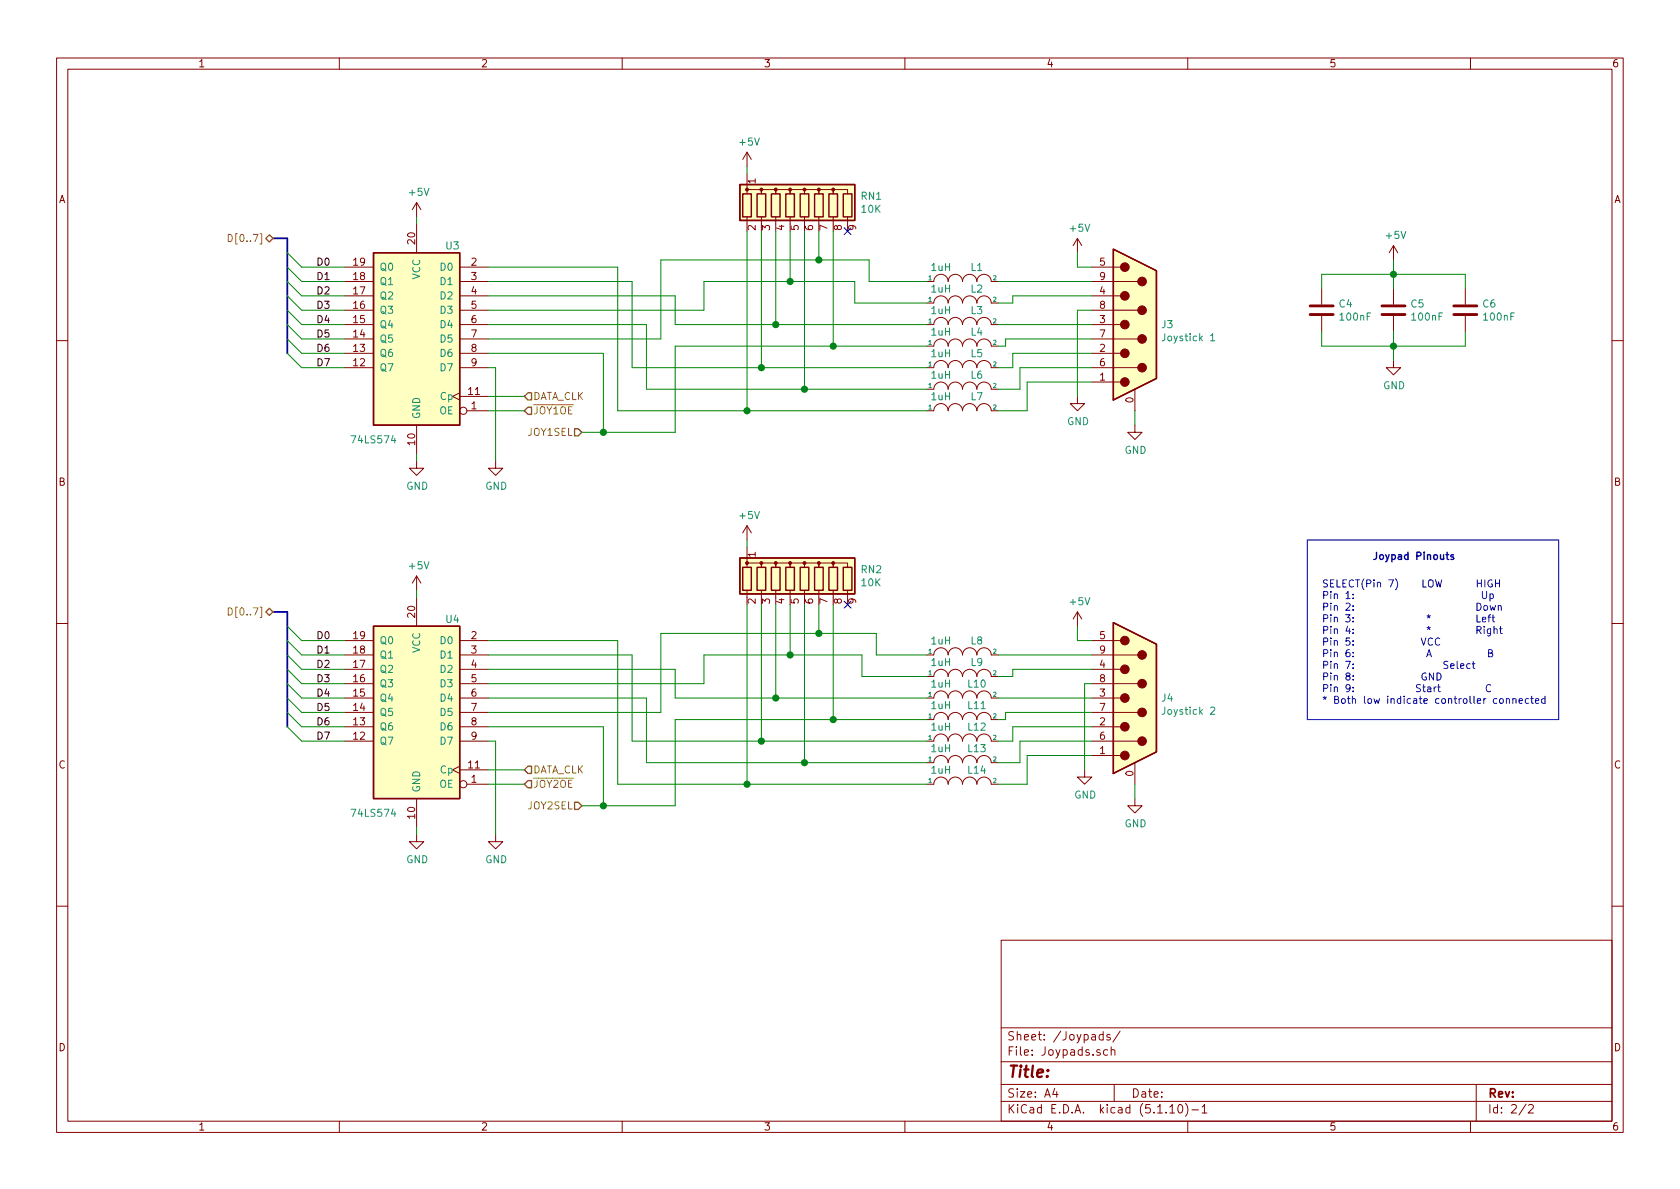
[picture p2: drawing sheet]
<svg xmlns="http://www.w3.org/2000/svg" width="297mm" height="210mm" viewBox="0 0 297 210" stroke-linecap="round" stroke-linejoin="round" font-family="sans-serif">
<g fill="none" stroke="#840000" stroke-width=".18">
<path d="M10 10.3h277v189.9h-277zM12 12.2h273v186.1h-273zM60 10.3v1.9M110 10.3v1.9M160 10.3v1.9M210 10.3v1.9M260 10.3v1.9M73.7 35.8v2.5M73.7 39.6v5.1M73.7 35.8l-.8 1.3M73.7 35.8l.7 1.3M132.1 34.3v-.8h2.5v.8v-.8h2.6v.8v-.8h2.5v.8v-.8h2.5v.8v-.8h2.6v.8v-.8h2.5v.8v-.8h2.6v.8"/>
<path d="M132.1 26.9v2.6M132.1 30.7v2.6M132.1 38.3v1.3M132.1 26.9l-.8 1.3M132.1 26.9l.7 1.3M134.6 38.3v1.3M137.2 38.3v1.3M139.7 38.3v1.3M142.2 38.3v1.3M144.8 38.3v1.3M147.3 38.3v1.3M149.9 38.3v1.3"/>
<path d="M61 57.4h5M61 49.8h5M61 59.9h5M61 54.9h5M61 52.3h5M61 47.2h5M81.3 57.4h5.1M81.3 49.8h5.1M81.3 59.9h5.1M81.3 54.9h5.1M81.3 52.3h5.1M81.3 47.2h5.1"/>
<path d="M163.8 57.4h1.3a1.27 1.27 0 0 1 1.3-1.3 1.27 1.27 0 0 1 1.2 1.3 1.27 1.27 0 0 1 1.3-1.3 1.27 1.27 0 0 1 1.3 1.3 1.27 1.27 0 0 1 1.2-1.3 1.27 1.27 0 0 1 1.3 1.3 1.27 1.27 0 0 1 1.3-1.3 1.27 1.27 0 0 1 1.3 1.3h1.2M163.8 53.6h1.3a1.27 1.27 0 0 1 1.3-1.3 1.27 1.27 0 0 1 1.2 1.3 1.27 1.27 0 0 1 1.3-1.3 1.27 1.27 0 0 1 1.3 1.3 1.27 1.27 0 0 1 1.2-1.3 1.27 1.27 0 0 1 1.3 1.3 1.27 1.27 0 0 1 1.3-1.3 1.27 1.27 0 0 1 1.3 1.3h1.2M163.8 49.8h1.3a1.27 1.27 0 0 1 1.3-1.3 1.27 1.27 0 0 1 1.2 1.3 1.27 1.27 0 0 1 1.3-1.3 1.27 1.27 0 0 1 1.3 1.3 1.27 1.27 0 0 1 1.2-1.3 1.27 1.27 0 0 1 1.3 1.3 1.27 1.27 0 0 1 1.3-1.3 1.27 1.27 0 0 1 1.3 1.3h1.2M190.5 42.2v2.5M190.5 42.2l-.8 1.2M190.5 42.2l.8 1.2M193 57.4h5.1M193 49.8h8.2M193 59.9h8.2M193 54.9h8.2M193 52.3h5.1M193 47.2h5.1"/>
<path d="M233.7 51v2.8M233.7 55.9v2.8M246.4 43.4v2.6M246.4 51v2.8M246.4 55.9v2.8M246.4 43.4l-.8 1.3M246.4 43.4l.7 1.3M259.1 51v2.8M259.1 55.9v2.8M10 60.2h2M61 65h5M61 62.5h5"/>
<path d="M73.7 75.2v5.1M81.3 69.5l-1.3 .6 1.3 .6M81.3 65h5.1M81.3 70.1h5.1M81.3 62.5h5.1M82.5 72.6h3.9M163.8 72.6h1.3a1.27 1.27 0 0 1 1.3-1.2 1.27 1.27 0 0 1 1.2 1.2 1.27 1.27 0 0 1 1.3-1.2 1.27 1.27 0 0 1 1.3 1.2 1.27 1.27 0 0 1 1.2-1.2 1.27 1.27 0 0 1 1.3 1.2 1.27 1.27 0 0 1 1.3-1.2 1.27 1.27 0 0 1 1.3 1.2h1.2M163.8 68.8h1.3a1.27 1.27 0 0 1 1.3-1.2 1.27 1.27 0 0 1 1.2 1.2 1.27 1.27 0 0 1 1.3-1.2 1.27 1.27 0 0 1 1.3 1.2 1.27 1.27 0 0 1 1.2-1.2 1.27 1.27 0 0 1 1.3 1.2 1.27 1.27 0 0 1 1.3-1.2 1.27 1.27 0 0 1 1.3 1.2h1.2M163.8 65h1.3a1.27 1.27 0 0 1 1.3-1.3 1.27 1.27 0 0 1 1.2 1.3 1.27 1.27 0 0 1 1.3-1.3 1.27 1.27 0 0 1 1.3 1.3 1.27 1.27 0 0 1 1.2-1.3 1.27 1.27 0 0 1 1.3 1.3 1.27 1.27 0 0 1 1.3-1.3 1.27 1.27 0 0 1 1.3 1.3h1.2M163.8 61.2h1.3a1.27 1.27 0 0 1 1.3-1.3 1.27 1.27 0 0 1 1.2 1.3 1.27 1.27 0 0 1 1.3-1.3 1.27 1.27 0 0 1 1.3 1.3 1.27 1.27 0 0 1 1.2-1.3 1.27 1.27 0 0 1 1.3 1.3 1.27 1.27 0 0 1 1.3-1.3 1.27 1.27 0 0 1 1.3 1.3h1.2M190.5 70.1v1.3h1.3l-1.3 1.2-1.3-1.2h1.3M193 65h8.2"/>
<path d="M193 62.5h5.1M193 67.6h5.1M200.7 75.2v1.2h1.2l-1.2 1.3-1.3-1.3h1.3M200.7 68.8v3.8M246.4 63.7v1.3h1.2l-1.2 1.3-1.3-1.3h1.3M285 60.2h2M73.7 81.5v1.3h1.2l-1.2 1.3-1.3-1.3h1.3M87.6 81.5v1.3h1.3l-1.3 1.3-1.2-1.3h1.2M132.1 93l-.8 1.2M132.1 93v2.5M132.1 96.8v2.5M132.1 93l.7 1.2"/>
<path d="M10 110.3h2M61 118.4h5M61 115.8h5M61 113.3h5M73.7 101.8l-.8 1.3M73.7 101.8v2.6M73.7 105.7v5M73.7 101.8l.7 1.3M81.3 118.4h5.1M81.3 115.8h5.1M81.3 113.3h5.1M132.1 100.3v-.7h2.5v.7v-.7h2.6v.7v-.7h2.5v.7v-.7h2.5v.7v-.7h2.6v.7v-.7h2.5v.7v-.7h2.6v.7"/>
<path d="M132.1 104.4v1.3M134.6 104.4v1.3M137.2 104.4v1.3M139.7 104.4v1.3M142.2 104.4v1.3M144.8 104.4v1.3M147.3 104.4v1.3M149.9 104.4v1.3M163.8 115.8h1.3a1.27 1.27 0 0 1 1.3-1.3 1.27 1.27 0 0 1 1.2 1.3 1.27 1.27 0 0 1 1.3-1.3 1.27 1.27 0 0 1 1.3 1.3 1.27 1.27 0 0 1 1.2-1.3 1.27 1.27 0 0 1 1.3 1.3 1.27 1.27 0 0 1 1.3-1.3 1.27 1.27 0 0 1 1.3 1.3h1.2M163.8 119.6h1.3a1.27 1.27 0 0 1 1.3-1.2 1.27 1.27 0 0 1 1.2 1.2 1.27 1.27 0 0 1 1.3-1.2 1.27 1.27 0 0 1 1.3 1.2 1.27 1.27 0 0 1 1.2-1.2 1.27 1.27 0 0 1 1.3 1.2 1.27 1.27 0 0 1 1.3-1.2 1.27 1.27 0 0 1 1.3 1.2h1.2M190.5 108.2l-.8 1.3M190.5 108.2v2.5"/>
<path d="M190.5 108.2l.8 1.3M193 118.4h5.1M193 115.8h8.2M193 113.3h5.1M285 110.3h2M61 131.1h5M61 128.5h5M61 126h5M61 123.4h5M61 120.9h5M81.3 135.5l-1.3 .6 1.3 .7M81.3 136.1h5.1"/>
<path d="M81.3 131.1h5.1M81.3 128.5h5.1M81.3 126h5.1M81.3 123.4h5.1M81.3 120.9h5.1M82.5 138.7h3.9M163.8 123.4h1.3a1.27 1.27 0 0 1 1.3-1.2 1.27 1.27 0 0 1 1.2 1.2 1.27 1.27 0 0 1 1.3-1.2 1.27 1.27 0 0 1 1.3 1.2 1.27 1.27 0 0 1 1.2-1.2 1.27 1.27 0 0 1 1.3 1.2 1.27 1.27 0 0 1 1.3-1.2 1.27 1.27 0 0 1 1.3 1.2h1.2M163.8 127.2h1.3a1.27 1.27 0 0 1 1.3-1.2 1.27 1.27 0 0 1 1.2 1.2 1.27 1.27 0 0 1 1.3-1.2 1.27 1.27 0 0 1 1.3 1.2 1.27 1.27 0 0 1 1.2-1.2 1.27 1.27 0 0 1 1.3 1.2 1.27 1.27 0 0 1 1.3-1.2 1.27 1.27 0 0 1 1.3 1.2h1.2M163.8 131.1h1.3a1.27 1.27 0 0 1 1.3-1.3 1.27 1.27 0 0 1 1.2 1.3 1.27 1.27 0 0 1 1.3-1.3 1.27 1.27 0 0 1 1.3 1.3 1.27 1.27 0 0 1 1.2-1.3 1.27 1.27 0 0 1 1.3 1.3 1.27 1.27 0 0 1 1.3-1.3 1.27 1.27 0 0 1 1.3 1.3h1.2M163.8 134.9h1.3a1.27 1.27 0 0 1 1.3-1.3 1.27 1.27 0 0 1 1.2 1.3 1.27 1.27 0 0 1 1.3-1.3 1.27 1.27 0 0 1 1.3 1.3 1.27 1.27 0 0 1 1.2-1.3 1.27 1.27 0 0 1 1.3 1.3 1.27 1.27 0 0 1 1.3-1.3 1.27 1.27 0 0 1 1.3 1.3h1.2M163.8 138.7h1.3a1.27 1.27 0 0 1 1.3-1.3 1.27 1.27 0 0 1 1.2 1.3 1.27 1.27 0 0 1 1.3-1.3 1.27 1.27 0 0 1 1.3 1.3 1.27 1.27 0 0 1 1.2-1.3 1.27 1.27 0 0 1 1.3 1.3 1.27 1.27 0 0 1 1.3-1.3 1.27 1.27 0 0 1 1.3 1.3h1.2M191.8 136.1v1.3h1.2l-1.2 1.3-1.3-1.3h1.3"/>
<path d="M193 131.1h8.2M193 128.5h5.1M193 126h8.2M193 123.4h5.1M193 120.9h8.2M193 133.6h5.1M200.7 134.9v3.8M73.7 147.6v1.2h1.2l-1.2 1.3-1.3-1.3h1.3M73.7 141.2v5.1M87.6 147.6v1.2h1.3l-1.3 1.3-1.2-1.3h1.2M200.7 141.2v1.3h1.2l-1.2 1.3-1.3-1.3h1.3M10 160.2h2"/>
<path d="M177 166.3h108v32h-108zM285 160.2h2M60 198.3v1.9M110 198.3v1.9M160 198.3v1.9M177 194.8h108M177 191.8h108M177 187.8h108M177 181.8h108M186.5 192.5l-.4 1h1M186.8 193v1M195 183l-.4-.1-.3 .3 .1 .6 .2 .1 .4-.1"/>
<path d="M195 182.4v1.5M195.8 185.7l-.4-.1-.3 .3 .1 .6 .2 .1 .4-.1M196.3 183a.37 .37 0 0 0-.6 .1l.1 .3 .5 .1v.1l-.2 .3-.4-.1M196.5 185.7a.37 .37 0 0 1 .6 .1v.8M196.5 185.1v1.5M197 191.8v3M198 182.3l-1.2 2M206.8 195.8l.5-.5v1.5M206.8 196.8h.9M208.5 195.4l.1-.1a.8 .8 0 0 1 .5 .8 .8 .8 0 0 1-.5 .7 1 1 0 0 1-.1-1.4zM209.6 195.1a1.71 1.71 0 0 1 0 2.3M210 198.3v1.9"/>
<path d="M210.7 196.3h1.2M212.5 195.8l.5-.5v1.5M212.5 196.8h.9M260 198.3v1.9M261 191.8v6.5M269.8 195.2l-1.2 2M270.3 195.5l.2-.2h.3l.3 .5-.9 1h.9"/>
<circle cx="81.9" cy="72.6" r=".63"/>
<circle cx="81.9" cy="138.7" r=".63"/>
</g>
<path d="M231.6 55.6h4.1M231.6 54.1h4.1M244.3 55.6h4.1M244.3 54.1h4.1M257 55.6h4.1M257 54.1h4.1" fill="none" stroke="#840000" stroke-width=".51"/>
<g fill="#ffffc2" stroke="#ffffc2" stroke-width=".18">
<path d="M66 110.7h15.3v30.5h-15.3z"/>
<path d="M130.8 98.7h20.3v6.3h-20.3z"/>
<path d="M196.8 110.1l7.7 3.8v19.1l-7.7 3.8z"/>
<path d="M130.8 32.6h20.3v6.4h-20.3z"/>
<path d="M66 44.7h15.3v30.5h-15.3z"/>
<path d="M196.8 44.1l7.7 3.8v19l-7.7 3.8z"/>
</g>
<g fill="none" stroke="#840000" stroke-width=".25">
<path d="M130.8 32.6h20.3v6.4h-20.3zM131.3 34.3h1.5v4h-1.5zM133.9 34.3h1.5v4h-1.5zM136.4 34.3h1.5v4h-1.5zM138.9 34.3h1.6v4h-1.6zM141.5 34.3h1.5v4h-1.5zM144 34.3h1.5v4h-1.5zM146.6 34.3h1.5v4h-1.5zM149.1 34.3h1.5v4h-1.5zM66 44.7h15.3v30.5h-15.3zM196.8 44.1l7.7 3.8v19l-7.7 3.8zM130.8 98.7h20.3v6.3h-20.3z"/>
<path d="M66 110.7h15.3v30.5h-15.3zM131.3 100.3h1.5v4.1h-1.5zM133.9 100.3h1.5v4.1h-1.5zM136.4 100.3h1.5v4.1h-1.5zM138.9 100.3h1.6v4.1h-1.6zM141.5 100.3h1.5v4.1h-1.5zM144 100.3h1.5v4.1h-1.5zM146.6 100.3h1.5v4.1h-1.5zM149.1 100.3h1.5v4.1h-1.5zM196.8 110.1l7.7 3.8v19.1l-7.7 3.8z"/>
</g>
<g fill="#840000" stroke="#840000" stroke-width=".18">
<circle cx="132.1" cy="99.6" r=".25"/>
<circle cx="134.6" cy="99.6" r=".25"/>
<circle cx="137.2" cy="99.6" r=".25"/>
<circle cx="139.7" cy="99.6" r=".25"/>
<circle cx="142.2" cy="99.6" r=".25"/>
<circle cx="144.8" cy="99.6" r=".25"/>
<circle cx="147.3" cy="99.6" r=".25"/>
<circle cx="198.9" cy="133.6" r=".76"/>
<circle cx="198.9" cy="128.5" r=".76"/>
<circle cx="198.9" cy="123.4" r=".76"/>
<circle cx="198.9" cy="118.4" r=".76"/>
<circle cx="198.9" cy="113.3" r=".76"/>
<circle cx="201.9" cy="131.1" r=".76"/>
<circle cx="201.9" cy="126" r=".76"/>
<circle cx="201.9" cy="120.9" r=".76"/>
<circle cx="201.9" cy="115.8" r=".76"/>
<circle cx="132.1" cy="33.5" r=".25"/>
<circle cx="134.6" cy="33.5" r=".25"/>
<circle cx="137.2" cy="33.5" r=".25"/>
<circle cx="139.7" cy="33.5" r=".25"/>
<circle cx="142.2" cy="33.5" r=".25"/>
<circle cx="144.8" cy="33.5" r=".25"/>
<circle cx="147.3" cy="33.5" r=".25"/>
<circle cx="198.9" cy="67.6" r=".76"/>
<circle cx="198.9" cy="62.5" r=".76"/>
<circle cx="198.9" cy="57.4" r=".76"/>
<circle cx="198.9" cy="52.3" r=".76"/>
<circle cx="198.9" cy="47.2" r=".76"/>
<circle cx="201.9" cy="65" r=".76"/>
<circle cx="201.9" cy="59.9" r=".76"/>
<circle cx="201.9" cy="54.9" r=".76"/>
<circle cx="201.9" cy="49.8" r=".76"/>
</g>
<path d="M214 59.4l.4-.4v1.3M214 60.3h.8M214 125.2l.5-.2 .3 .4-.8 .9h.8" fill="none" stroke="#008484" stroke-width=".18"/>
<g fill="none" stroke="#0000c2" stroke-width=".18">
<path d="M231.1 95.5h44.5v31.7h-44.5zM237.9 108.7h.8l-.4 .5 .3 .1 .1 .4-.2 .3-.6-.2M237.9 116.9h.9l-.6 1.3M238 106.8l.5-.2 .2 .4-.8 .9h.8M238 105.9h.7M238.2 119.6l-.2-.4 .2-.2h.3l.2 .2-.1 .2-.5 .2-.1 .2v.2l.2 .3 .4-.1 .1-.2v-.2l-.2-.2M238.3 110.7l-.3 .9h.8M238.6 114.9l-.4 .1a.81 .81 0 0 0 0 1.1h.4l.1-.5-.2-.2h-.3l-.2 .2M238.6 112.8h-.6v.6l.5-.1 .2 .3v.3l-.2 .2-.5-.1M239.2 105.7v.2M239.2 105.1v.1M239.2 107.8v.1"/>
<path d="M239.2 107.1v.2M239.2 109.8v.2M239.2 109.2v.1M239.2 111.9v.1M239.2 111.2v.2M239.2 114v.1M239.2 113.3v.1M239.2 116v.1M239.2 115.4v.1M239.2 118.1v.1M239.2 117.4v.1M239.2 119.5v.1"/>
<path d="M245.5 102.5h.9l-.6 1.3M246.7 102.4a1.4 1.4 0 0 1 0 1.9M251.3 112.8l.4 1.3 .4-1.3M251.6 102.5v1.3h.6M252.1 119.1a.59 .59 0 0 0-.7 .5 .59 .59 0 0 0 .7 .6l.1-.5h-.3M252.2 116.1l.5-1.2 .4 1.2M252.3 108.9l.3 .1 .3-.1M252.4 115.8h.6M252.4 109.3l.2-.3 .2 .3M252.6 102.7a.45 .45 0 0 1 .7 0 .88 .88 0 0 1-.2 1.1h-.4a1.07 1.07 0 0 1-.1-1.1zM252.6 108.7v.3M253.3 112.9a.51 .51 0 0 0-.6 0 .51 .51 0 0 0-.2 .7 .46 .46 0 0 0 .2 .4 .46 .46 0 0 0 .6 0"/>
<path d="M253.5 119v1.3l-.8-1.3v1.3M253.8 102.5l.3 1.3 .3-.9 .2 .9 .3-1.3M254.1 119a.64 .64 0 0 1 .7 .6 .64 .64 0 0 1-.7 .7zM254.6 112.9a.51 .51 0 0 0-.7 0 .51 .51 0 0 0-.1 .7 .46 .46 0 0 0 .2 .4 .46 .46 0 0 0 .6 0M256 117l-.5-.1-.2 .2v.2l.1 .2 .5 .2 .1 .3-.2 .2h-.5M256.5 117.8l.6-.1-.1-.3h-.3l-.2 .1v.7h.5M257.6 116.9v1.1l.2 .2M258.2 117.8l.7-.1-.1-.3h-.4l-.2 .1 .1 .7h.5M259.9 117.4h-.3l-.3 .2 .1 .6h.5M260.3 117.4h.5M260.5 116.9v1.1l.3 .2M261.1 106.6a.64 .64 0 0 1 .8 .7 .64 .64 0 0 1-.8 .6z"/>
<path d="M261.1 108.7v1.3h.6M261.1 111.4h.6l.2-.2-.1-.3-.2-.1h-.5v1.2M261.2 102.5v1.3M261.2 103.1h.7M261.4 111.4l.5 .6M261.9 102.5v1.3M262.1 104.6v1l.3 .3 .3-.1 .1-.2v-1M262.1 109.5l.6-.1v-.2l-.4-.1-.2 .2 .1 .6h.5M262.4 110.8v.1M262.4 111.2v.8M262.5 107.1h.3l.2 .1v.5l-.1 .2h-.3l-.2-.1zM262.5 102.5v1.3"/>
<path d="M263.1 109.1h.5M263.2 115.5l.5-.1 .2-.2-.1-.2-.6-.1v1.2h.5l.2-.2v-.2l-.3-.2M263.4 105.1l.4-.1 .2 .3-.1 .5h-.5M263.4 107.1l.3 .8 .2-.6 .3 .6 .2-.8M263.4 105v1.3M263.6 108.7l-.4 .2v1.1M263.6 111.2l-.1 1.1-.2 .2-.3-.1M263.6 111.2h-.4l-.2 .2 .1 .6h.5M263.8 102.6a.59 .59 0 0 0-.7 .6 .59 .59 0 0 0 .7 .6l.1-.5h-.3M263.8 109.1h.5M264 108.7v1.1l.3 .2M264.2 111.3l.1-.1h.3l.1 .8"/>
<path d="M264.2 110.8v1.2M264.4 103.1h.7M264.4 102.5v1.3M264.9 107.2l.2-.1h.3v.8M264.9 107.1v.8M265.1 102.5v1.3M265.1 111.2h.5M265.3 110.8v1.1l.3 .1M238.7 121.6l-.2 .2h-.4l-.1-.2 .1-.5h.4l.1 .1a.84 .84 0 0 1-.3 1.1h-.2M239.2 120.1v.2M239.2 122.2v.1M239.2 121.5v.2"/>
<path d="M251.2 121.1h-.5l-.2 .1v.4l.6 .2 .1 .3-.3 .2h-.5M253.6 121.5v.8M253.9 121.5l-.3 .2M254.2 121.5h.5M254.4 121.1v1l.3 .2M263.6 121.2a.6 .6 0 0 0-.9 .4 .6 .6 0 0 0 .6 .7l.3-.1M265.3 123.6l.3-.1 .1 .2v.6l-.3 .1-.3-.3zM266.3 123.7l.2-.2 .3 .1 .1 .8M266.3 123.5v.9M267.5 123.7l.2-.2 .3 .1v.8M267.5 123.5v.9M268.6 123.9l.6-.1-.1-.2-.3-.1-.2 .2v.6h.5"/>
<path d="M270.3 123.6l-.4-.1-.2 .3 .1 .5h.5M270.6 123.5h.5M270.8 123.1v1.1l.3 .2M271.5 123.9l.6-.1-.1-.2-.3-.1-.2 .2 .1 .6h.4M273.2 123.6l-.4-.1-.2 .3 .1 .5h.5M273.2 123.1v1.3"/>
</g>
<path d="M48.3 42.2h2.5v20.3M48.3 108.2h2.5v20.3" fill="none" stroke="#000084" stroke-width=".3"/>
<g fill="none" stroke="#008400" stroke-width=".18">
<path d="M73.7 38.3v1.3M132.1 29.5v1.2M50.8 47.2l2.5 2.6h7.7M50.8 44.7l2.5 2.5h7.7M50.8 52.3l2.5 2.6h7.7M50.8 54.9l2.5 2.5h7.7M50.8 49.8l2.5 2.5h7.7M50.8 57.4l2.5 2.5h7.7M50.8 59.9l2.5 2.6h7.7M86.4 49.8h25.4v15.2h52M86.4 52.3h33v5.1h44.4M86.4 57.4h27.9v11.4h49.5"/>
<path d="M86.4 47.2h22.8v25.4h54.6M132.1 40.9v31.7M134.6 40.9v24.1M137.2 40.9v16.5M139.7 40.9v8.9M142.2 40.9v27.9M144.8 40.9v5.1M147.3 40.9v20.3M163.8 49.8h-10.1v-3.8h-36.9v13.9h-30.4M163.8 53.6h-12.7v-3.8h-26.6v5.1h-38.1M176.5 49.8h16.5M176.5 57.4h16.5"/>
<path d="M190.5 44.7v2.5h2.5M193 54.9h-2.5v15.2M193 52.3h-13.9v1.3h-2.6M193 59.9h-15.2v1.3h-1.3M233.7 51v-2.5h25.4v2.5M233.7 58.7v2.5h25.4v-2.5M246.4 46v5M246.4 58.7v5M50.8 62.5l2.5 2.5h7.7M86.4 65h1.2v16.5M86.4 72.6h6.3M86.4 62.5h20.3v13.9"/>
<path d="M86.4 70.1h6.3M163.8 61.2h-44.4v15.2h-16.5M193 62.5h-13.9v2.5h-2.6M193 65h-12.7v3.8h-3.8M193 67.6h-11.4v5h-5.1M200.7 72.6v2.6M73.7 80.3v1.2M132.1 95.5v1.3M50.8 113.3l2.5 2.5h7.7M50.8 118.4l2.5 2.5h7.7M50.8 110.7l2.5 2.6h7.7M50.8 115.8l2.5 2.6h7.7"/>
<path d="M73.7 104.4v1.3M86.4 115.8h25.4v15.3h52M86.4 118.4h33v5h44.4M86.4 113.3h22.8v25.4h54.6M132.1 106.9v31.8M134.6 106.9v24.2M137.2 106.9v16.5M139.7 106.9v8.9M142.2 106.9v28M144.8 106.9v5.1M147.3 106.9v20.3M163.8 115.8h-8.9v-3.8h-38.1v14h-30.4"/>
<path d="M163.8 119.6h-11.4v-3.8h-27.9v5.1h-38.1M176.5 115.8h16.5M190.5 110.7v2.6h2.5M193 118.4h-13.9v1.2h-2.6M50.8 126l2.5 2.5h7.7M50.8 120.9l2.5 2.5h7.7M50.8 123.4l2.5 2.6h7.7M50.8 128.5l2.5 2.6h7.7M86.4 123.4h27.9v11.5h49.5M86.4 128.5h20.3v14M86.4 131.1h1.2v16.5M86.4 138.7h6.3"/>
<path d="M86.4 136.1h6.3M163.8 127.2h-44.4v15.3h-16.5M176.5 123.4h16.5M193 128.5h-13.9v2.6h-2.6M193 120.9h-1.2v15.2M193 126h-15.2v1.2h-1.3M193 131.1h-12.7v3.8h-3.8M193 133.6h-11.4v5.1h-5.1M200.7 138.7v2.5M73.7 146.3v1.3"/>
</g>
<path d="M47 42.2l.6-.7 .7 .7-.7 .6zM93.3 69.5h.7v1.2h-.7l-.6-.6zM93.3 72h.7v1.3h-.7l-.6-.7zM101.6 75.8h.6l.7 .6-.7 .7h-.6zM47 108.2l.6-.6 .7 .6-.7 .6zM93.3 138h.7v1.3h-.7l-.6-.6zM93.3 135.5h.7v1.3h-.7l-.6-.7zM101.6 141.9h.6l.7 .6-.7 .6h-.6z" fill="none" stroke="#848400" stroke-width=".25"/>
<path d="M40.4 41.4a.64 .64 0 0 1 .7 .7 .64 .64 0 0 1-.7 .6zM40.4 107.5a.64 .64 0 0 1 .7 .6 .64 .64 0 0 1-.7 .7z" fill="none" stroke="#848400" stroke-width=".18"/>
<path d="M257 98.1h-.3l-.2 .2 .1 .1 .4 .2v.3h-.5" fill="none" stroke="#0000c2" stroke-width=".25"/>
<g fill="#008400" stroke="#008400" stroke-width=".25">
<circle cx="106.7" cy="142.5" r=".51"/>
<circle cx="137.2" cy="123.4" r=".51"/>
<circle cx="134.6" cy="131.1" r=".51"/>
<circle cx="142.2" cy="134.9" r=".51"/>
<circle cx="132.1" cy="138.7" r=".51"/>
<circle cx="144.8" cy="112" r=".51"/>
<circle cx="147.3" cy="61.2" r=".51"/>
<circle cx="147.3" cy="127.2" r=".51"/>
<circle cx="106.7" cy="76.4" r=".51"/>
<circle cx="144.8" cy="46" r=".51"/>
<circle cx="142.2" cy="68.8" r=".51"/>
<circle cx="139.7" cy="115.8" r=".51"/>
<circle cx="246.4" cy="48.5" r=".51"/>
<circle cx="246.4" cy="61.2" r=".51"/>
<circle cx="137.2" cy="57.4" r=".51"/>
<circle cx="139.7" cy="49.8" r=".51"/>
<circle cx="132.1" cy="72.6" r=".51"/>
<circle cx="134.6" cy="65" r=".51"/>
</g>
<path d="M149.3 40.3l1.2 1.2M150.5 40.3l-1.2 1.2M149.3 106.3l1.2 1.2M150.5 106.3l-1.2 1.2" fill="none" stroke="#000084" stroke-width=".18"/>
<text font-size="2.8" fill="#840000" x="178" y="190.5">Title:</text>
<g font-size="2.1" fill="#840000">
<text x="178" y="184">Sheet: /Joypads/</text>
<text x="178" y="186.7">File: Joypads.sch</text>
<text x="178" y="196.9">KiCad E.D.A. kicad (5.1.10)-1</text>
<text x="178" y="194.1">Size: A4</text>
<text x="200" y="194.1">Date:</text>
<text x="263" y="194.1">Rev:</text>
<text x="263" y="196.9">Id: 2/2</text>
</g>
<g font-size="1.8" fill="#840000">
<text x="35" y="11.9">1</text>
<text x="85" y="11.9">2</text>
<text x="135" y="11.9">3</text>
<text x="185" y="11.9">4</text>
<text x="235" y="11.9">5</text>
<text x="285" y="11.9">6</text>
<text x="10.4" y="35.9">A</text>
<text x="133.6" y="32.5" transform="rotate(-90 133.6 32.5)">1</text>
<text x="285.4" y="35.9">A</text>
<text x="133.6" y="40.7" transform="rotate(-90 133.6 40.7)">2</text>
<text x="136.1" y="40.7" transform="rotate(-90 136.1 40.7)">3</text>
<text x="138.7" y="40.7" transform="rotate(-90 138.7 40.7)">4</text>
<text x="141.2" y="40.7" transform="rotate(-90 141.2 40.7)">5</text>
<text x="143.8" y="40.7" transform="rotate(-90 143.8 40.7)">6</text>
<text x="146.3" y="40.7" transform="rotate(-90 146.3 40.7)">7</text>
<text x="148.8" y="40.7" transform="rotate(-90 148.8 40.7)">8</text>
<text x="151.4" y="40.7" transform="rotate(-90 151.4 40.7)">9</text>
<text x="62.5" y="47">19</text>
<text x="73.4" y="43.1" transform="rotate(-90 73.4 43.1)">20</text>
<text x="83.3" y="47">2</text>
<text x="194.5" y="47">5</text>
<text x="62.5" y="52.1">17</text>
<text x="62.5" y="49.5">18</text>
<text x="83.3" y="49.5">3</text>
<text x="83.3" y="52.1">4</text>
<text x="194.5" y="52.1">4</text>
<text x="194.5" y="49.5">9</text>
<text x="62.5" y="59.7">14</text>
<text x="62.5" y="57.1">15</text>
<text x="62.5" y="54.6">16</text>
<text x="83.3" y="54.6">5</text>
<text x="83.3" y="57.1">6</text>
<text x="83.3" y="59.7">7</text>
<text x="194.5" y="57.1">3</text>
<text x="194.5" y="59.7">7</text>
<text x="194.5" y="54.6">8</text>
<text x="62.5" y="64.8">12</text>
<text x="62.5" y="62.2">13</text>
<text x="83.3" y="62.2">8</text>
<text x="83.3" y="64.8">9</text>
<text x="194.5" y="62.2">2</text>
<text x="194.5" y="64.8">6</text>
<text x="82.9" y="69.8">11</text>
<text x="194.5" y="67.3">1</text>
<text x="200.4" y="71.2" transform="rotate(-90 200.4 71.2)">0</text>
<text x="83.3" y="72.4">1</text>
<text x="73.4" y="78.7" transform="rotate(-90 73.4 78.7)">10</text>
<text x="10.4" y="85.9">B</text>
<text x="285.4" y="85.9">B</text>
<text x="133.6" y="98.5" transform="rotate(-90 133.6 98.5)">1</text>
<text x="133.6" y="106.8" transform="rotate(-90 133.6 106.8)">2</text>
<text x="136.1" y="106.8" transform="rotate(-90 136.1 106.8)">3</text>
<text x="138.7" y="106.8" transform="rotate(-90 138.7 106.8)">4</text>
<text x="141.2" y="106.8" transform="rotate(-90 141.2 106.8)">5</text>
<text x="143.8" y="106.8" transform="rotate(-90 143.8 106.8)">6</text>
<text x="146.3" y="106.8" transform="rotate(-90 146.3 106.8)">7</text>
<text x="148.8" y="106.8" transform="rotate(-90 148.8 106.8)">8</text>
<text x="151.4" y="106.8" transform="rotate(-90 151.4 106.8)">9</text>
<text x="62.5" y="113">19</text>
<text x="73.4" y="109.2" transform="rotate(-90 73.4 109.2)">20</text>
<text x="83.3" y="113">2</text>
<text x="194.5" y="113">5</text>
<text x="62.5" y="118.1">17</text>
<text x="62.5" y="115.6">18</text>
<text x="83.3" y="115.6">3</text>
<text x="83.3" y="118.1">4</text>
<text x="194.5" y="118.1">4</text>
<text x="194.5" y="115.6">9</text>
<text x="62.5" y="125.7">14</text>
<text x="62.5" y="123.2">15</text>
<text x="62.5" y="120.6">16</text>
<text x="83.3" y="120.6">5</text>
<text x="83.3" y="123.2">6</text>
<text x="83.3" y="125.7">7</text>
<text x="194.5" y="123.2">3</text>
<text x="194.5" y="125.7">7</text>
<text x="194.5" y="120.6">8</text>
<text x="62.5" y="130.8">12</text>
<text x="62.5" y="128.3">13</text>
<text x="83.3" y="128.3">8</text>
<text x="83.3" y="130.8">9</text>
<text x="194.5" y="128.3">2</text>
<text x="194.5" y="130.8">6</text>
<text x="10.4" y="135.9">C</text>
<text x="82.9" y="135.9">11</text>
<text x="194.5" y="133.3">1</text>
<text x="200.4" y="137.3" transform="rotate(-90 200.4 137.3)">0</text>
<text x="285.4" y="135.9">C</text>
<text x="83.3" y="138.4">1</text>
<text x="73.4" y="144.7" transform="rotate(-90 73.4 144.7)">10</text>
<text x="10.4" y="185.9">D</text>
<text x="285.4" y="185.9">D</text>
<text x="35" y="199.9">1</text>
<text x="85" y="199.9">2</text>
<text x="135" y="199.9">3</text>
<text x="185" y="199.9">4</text>
<text x="235" y="199.9">5</text>
<text x="285" y="199.9">6</text>
</g>
<g font-size="1.8" fill="#008484">
<text x="130.9" y="25.7">+5V</text>
<text x="72.4" y="34.6">+5V</text>
<text x="152.3" y="35.3">RN1</text>
<text x="152.4" y="37.6">10K</text>
<text x="189.3" y="41">+5V</text>
<text x="67.1" y="47.9">Q0</text>
<text x="78" y="47.9">D0</text>
<text x="78.9" y="44.1">U3</text>
<text x="164.7" y="47.9">1uH</text>
<text x="171.7" y="47.9">L1</text>
<text x="245.2" y="42.3">+5V</text>
<text x="67.1" y="53">Q2</text>
<text x="67.1" y="50.4">Q1</text>
<text x="74.3" y="49.4" transform="rotate(-90 74.3 49.4)">VCC</text>
<text x="78" y="50.4">D1</text>
<text x="78" y="53">D2</text>
<text x="164.7" y="51.7">1uH</text>
<text x="171.7" y="51.7">L2</text>
<text x="67.1" y="58">Q4</text>
<text x="67.1" y="55.5">Q3</text>
<text x="78" y="55.5">D3</text>
<text x="78" y="58">D4</text>
<text x="164.7" y="59.4">1uH</text>
<text x="164.7" y="55.5">1uH</text>
<text x="171.7" y="59.4">L4</text>
<text x="171.7" y="55.5">L3</text>
<text x="205.4" y="58">J3</text>
<text x="236.8" y="54.4">C4</text>
<text x="237.1" y="56.7">100nF</text>
<text x="249.5" y="54.4">C5</text>
<text x="249.8" y="56.7">100nF</text>
<text x="262.2" y="54.4">C6</text>
<text x="262.5" y="56.7">100nF</text>
<text x="67.1" y="65.7">Q7</text>
<text x="67.1" y="63.1">Q6</text>
<text x="67.1" y="60.6">Q5</text>
<text x="78" y="60.6">D5</text>
<text x="78" y="63.1">D6</text>
<text x="78" y="65.7">D7</text>
<text x="164.7" y="63.2">1uH</text>
<text x="171.7" y="63.2">L5</text>
<text x="205.9" y="60.3">Joystick 1</text>
<text x="77.9" y="70.7">Cp</text>
<text x="164.7" y="70.8">1uH</text>
<text x="164.7" y="67">1uH</text>
<text x="171.7" y="70.8">L7</text>
<text x="171.7" y="67">L6</text>
<text x="244.6" y="68.8">GND</text>
<text x="74.3" y="74.2" transform="rotate(-90 74.3 74.2)">GND</text>
<text x="77.7" y="73.3">OE</text>
<text x="188.7" y="75.2">GND</text>
<text x="62.5" y="78.4">74LS574</text>
<text x="198.8" y="80.3">GND</text>
<text x="71.8" y="86.6">GND</text>
<text x="85.8" y="86.6">GND</text>
<text x="130.9" y="91.8">+5V</text>
<text x="72.4" y="100.7">+5V</text>
<text x="152.3" y="101.4">RN2</text>
<text x="152.4" y="103.7">10K</text>
<text x="189.3" y="107">+5V</text>
<text x="67.1" y="113.9">Q0</text>
<text x="78" y="113.9">D0</text>
<text x="78.9" y="110.2">U4</text>
<text x="164.7" y="114">1uH</text>
<text x="171.7" y="114">L8</text>
<text x="67.1" y="119">Q2</text>
<text x="67.1" y="116.5">Q1</text>
<text x="74.3" y="115.5" transform="rotate(-90 74.3 115.5)">VCC</text>
<text x="78" y="116.5">D1</text>
<text x="78" y="119">D2</text>
<text x="164.7" y="117.8">1uH</text>
<text x="171.7" y="117.8">L9</text>
<text x="67.1" y="124.1">Q4</text>
<text x="67.1" y="121.5">Q3</text>
<text x="78" y="121.5">D3</text>
<text x="78" y="124.1">D4</text>
<text x="164.7" y="121.6">1uH</text>
<text x="164.7" y="125.4">1uH</text>
<text x="171.2" y="121.6">L10</text>
<text x="171.2" y="125.4">L11</text>
<text x="205.4" y="124.1">J4</text>
<text x="67.1" y="131.7">Q7</text>
<text x="67.1" y="129.2">Q6</text>
<text x="67.1" y="126.6">Q5</text>
<text x="78" y="126.6">D5</text>
<text x="78" y="129.2">D6</text>
<text x="78" y="131.7">D7</text>
<text x="164.7" y="129.2">1uH</text>
<text x="171.2" y="129.2">L12</text>
<text x="205.9" y="126.4">Joystick 2</text>
<text x="77.9" y="136.8">Cp</text>
<text x="164.7" y="133">1uH</text>
<text x="164.7" y="136.8">1uH</text>
<text x="171.2" y="133">L13</text>
<text x="171.2" y="136.8">L14</text>
<text x="74.3" y="140.2" transform="rotate(-90 74.3 140.2)">GND</text>
<text x="77.7" y="139.3">OE</text>
<text x="189.9" y="141.2">GND</text>
<text x="62.5" y="144.4">74LS574</text>
<text x="198.8" y="146.3">GND</text>
<text x="71.8" y="152.6">GND</text>
<text x="85.8" y="152.6">GND</text>
</g>
<g font-size="1.8" fill="#848400">
<text x="41.3" y="42.8">D[0..7]</text>
<text x="94.2" y="70.7">DATA_CLK</text>
<text x="93.4" y="77.1">JOY1SEL</text>
<text x="94.2" y="73.3">JOY1OE</text>
<text x="41.3" y="108.8">D[0..7]</text>
<text x="94.2" y="136.8">DATA_CLK</text>
<text x="93.4" y="143.1">JOY2SEL</text>
<text x="94.2" y="139.3">JOY2OE</text>
</g>
<g font-size="1.8">
<text x="55.9" y="47">D0</text>
<text x="55.9" y="52.1">D2</text>
<text x="55.9" y="49.5">D1</text>
<text x="55.9" y="59.7">D5</text>
<text x="55.9" y="57.1">D4</text>
<text x="55.9" y="54.6">D3</text>
<text x="55.9" y="62.2">D6</text>
<text x="55.9" y="64.8">D7</text>
<text x="55.9" y="113">D0</text>
<text x="55.9" y="115.6">D1</text>
<text x="55.9" y="118.1">D2</text>
<text x="55.9" y="123.2">D4</text>
<text x="55.9" y="125.7">D5</text>
<text x="55.9" y="120.6">D3</text>
<text x="55.9" y="130.8">D7</text>
<text x="55.9" y="128.3">D6</text>
</g>
<g font-size="1.8" fill="#0000c2">
<text x="242.6" y="99">Joypad Pinouts</text>
<text x="233.7" y="103.9">SELECT(Pin 7)</text>
<text x="233.7" y="105.9">Pin 1:</text>
<text x="233.7" y="108">Pin 2:</text>
<text x="233.7" y="110.1">Pin 3:</text>
<text x="233.7" y="112.1">Pin 4:</text>
<text x="249.2" y="112.1">Right</text>
<text x="233.7" y="114.2">Pin 5:</text>
<text x="233.7" y="116.2">Pin 6:</text>
<text x="233.7" y="118.3">Pin 7:</text>
<text x="233.7" y="120.3">Pin 8:</text>
<text x="233.7" y="122.4">Pin 9:</text>
<text x="233.7" y="124.5">* Both low indicate controller connected</text>
<text x="251.3" y="122.4">C</text>
</g>
<g font-size="1.1" fill="#008484">
<text x="164.2" y="53.4">1</text>
<text x="164.2" y="49.5">1</text>
<text x="175.6" y="53.4">2</text>
<text x="175.6" y="49.5">2</text>
<text x="164.2" y="57.2">1</text>
<text x="175.6" y="57.2">2</text>
<text x="164.2" y="64.8">1</text>
<text x="164.2" y="61">1</text>
<text x="175.6" y="64.8">2</text>
<text x="175.6" y="61">2</text>
<text x="164.2" y="68.6">1</text>
<text x="175.6" y="68.6">2</text>
<text x="164.2" y="72.4">1</text>
<text x="175.6" y="72.4">2</text>
<text x="164.2" y="115.6">1</text>
<text x="164.2" y="119.4">1</text>
<text x="175.6" y="115.6">2</text>
<text x="175.6" y="119.4">2</text>
<text x="164.2" y="123.2">1</text>
<text x="175.6" y="123.2">2</text>
<text x="164.2" y="127">1</text>
<text x="164.2" y="130.8">1</text>
<text x="175.6" y="127">2</text>
<text x="175.6" y="130.8">2</text>
<text x="164.2" y="134.6">1</text>
<text x="175.6" y="134.6">2</text>
<text x="164.2" y="138.4">1</text>
<text x="175.6" y="138.4">2</text>
</g>
</svg>
